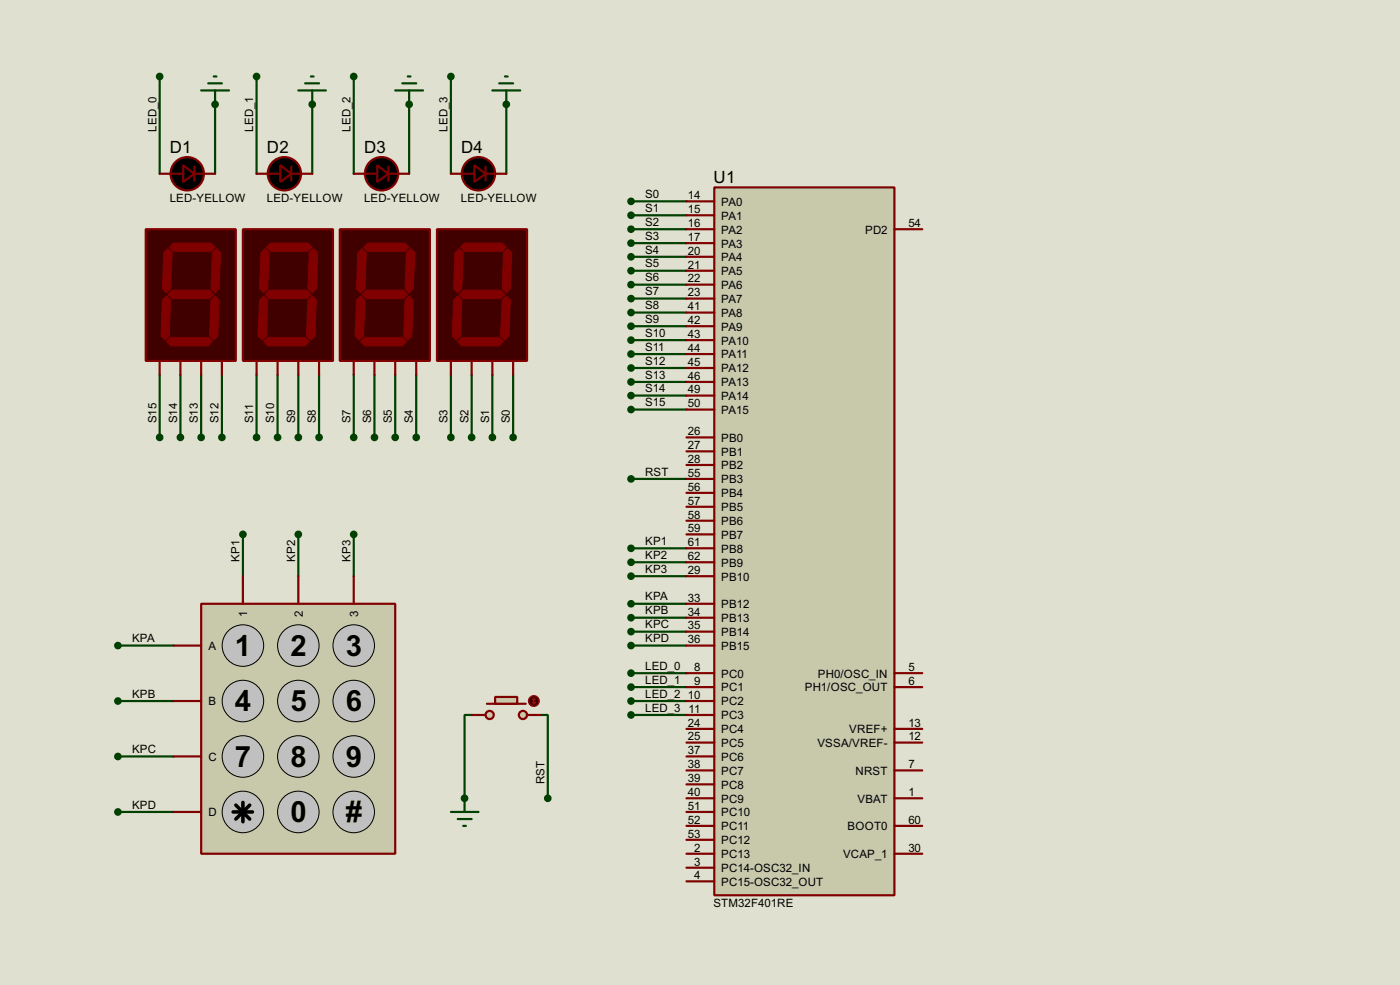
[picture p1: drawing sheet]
<svg xmlns="http://www.w3.org/2000/svg" width="256mm" height="180mm" viewBox="0 0 256 180" stroke-linecap="round" stroke-linejoin="round" font-family="sans-serif">
<path d="M0 0h256.5v180.3h-256.5z" fill="#e0e0d0"/>
<g fill="none" stroke="#004000" stroke-width=".4">
<path d="M115.6 36.9h10.2M115.6 39.4h10.2M115.6 42h10.2M115.6 44.5h10.2M115.6 47h10.2M29.3 68.6v11.5M33.1 68.6v11.5M36.9 68.6v11.5M40.7 68.6v11.5M47 68.6v11.5M50.9 68.6v11.5M54.7 68.6v11.5"/>
<path d="M58.5 68.6v11.5M64.8 68.6v11.5M68.6 68.6v11.5M72.4 68.6v11.5M76.3 68.6v11.5M82.6 68.6v11.5M86.4 68.6v11.5M90.2 68.6v11.5M94 68.6v11.5M44.5 97.8v7.7M54.7 97.8v7.7M64.8 97.8v7.7"/>
<path d="M21.6 118.2h10.2M21.6 138.5h10.2M21.6 128.3h10.2M86.4 130.9h-1.3v15.2M21.6 148.6h10.2"/>
</g>
<circle cx="85.1" cy="146.1" r=".2" fill="#004000"/>
<g fill="none" stroke="#004000" stroke-width=".4">
<path d="M39.4 19.1v12.7M115.6 49.6h10.2M115.6 52.1h10.2M115.6 54.7h10.2M115.6 57.2h10.2M115.6 59.7h10.2M115.6 62.3h10.2M115.6 64.8h10.2M115.6 75h10.2M115.6 72.4h10.2M115.6 69.9h10.2M115.6 67.4h10.2"/>
<path d="M115.6 87.7h10.2M115.6 118.2h10.2M115.6 115.6h10.2M115.6 113.1h10.2M115.6 110.5h10.2M115.6 105.5h10.2M115.6 102.9h10.2M115.6 100.4h10.2M99.1 130.9h1.3v15.2"/>
</g>
<circle cx="39.4" cy="19.1" r=".2" fill="#004000"/>
<path d="M57.2 19.1v12.7" fill="none" stroke="#004000" stroke-width=".4"/>
<circle cx="57.2" cy="19.1" r=".2" fill="#004000"/>
<path d="M75 19.1v12.7" fill="none" stroke="#004000" stroke-width=".4"/>
<circle cx="75" cy="19.1" r=".2" fill="#004000"/>
<path d="M92.8 19.1v12.7" fill="none" stroke="#004000" stroke-width=".4"/>
<circle cx="92.8" cy="19.1" r=".2" fill="#004000"/>
<path d="M29.3 14v17.8M47 14v17.8M64.8 14v17.8M82.6 14v17.8M115.6 123.2h10.2M115.6 125.8h10.2M115.6 128.3h10.2M115.6 130.9h10.2" fill="none" stroke="#004000" stroke-width=".4"/>
<path d="M36.9 110.5h35.5v45.8h-35.5z" fill="#c8c8aa" stroke="#800000" stroke-width=".4"/>
<g fill="#c0c0c0" stroke="#000" stroke-width=".18">
<circle cx="44.5" cy="118.2" r="3.8"/>
<circle cx="54.6" cy="118.2" r="3.8"/>
<circle cx="64.8" cy="118.2" r="3.8"/>
<circle cx="44.5" cy="128.3" r="3.8"/>
<circle cx="54.6" cy="128.3" r="3.8"/>
<circle cx="64.8" cy="128.3" r="3.8"/>
<circle cx="44.5" cy="138.5" r="3.8"/>
<circle cx="54.6" cy="138.5" r="3.8"/>
<circle cx="64.8" cy="138.5" r="3.8"/>
<circle cx="44.5" cy="148.6" r="3.8"/>
<circle cx="54.6" cy="148.6" r="3.8"/>
<circle cx="64.8" cy="148.6" r="3.8"/>
</g>
<path d="M42.7 148.6h3.6M43.2 147.4l2.6 2.5M44.5 146.9v3.5M45.8 147.4l-2.6 2.5" fill="none" stroke="#000" stroke-width=".65"/>
<path d="M31.8 118.2h5.1M44.5 105.5v5M54.7 105.5v5M64.8 105.5v5M31.8 128.3h5.1M31.8 138.5h5.1M31.8 148.6h5.1" fill="none" stroke="#800000" stroke-width=".4"/>
<path d="M26.7 42h16.5v24.1h-16.5z" fill="#400000" stroke="#800000" stroke-width=".4"/>
<g fill="#800000" stroke="#800000" stroke-width=".18">
<path d="M31 45.3l.8-.8h6.9l.7 .8-.7 .7h-6.9z" fill-rule="evenodd"/>
<path d="M38.9 46.3l.8-.8 .7 .8-.2 6.6-.8 .7-.7-.7z" fill-rule="evenodd"/>
<path d="M30.8 53.9l.8-.8h6.8l.8 .8-.8 .8h-6.8z" fill-rule="evenodd"/>
<path d="M30 46.3l.8-.8 .8 .8-.3 6.6-.8 .7-.7-.7z" fill-rule="evenodd"/>
<path d="M38.7 54.9l.7-.7 .8 .7-.3 6.6-.7 .8-.8-.8z" fill-rule="evenodd"/>
<path d="M30.5 62.5l.8-.7h6.9l.7 .7-.7 .8h-6.9z" fill-rule="evenodd"/>
<path d="M29.8 54.9l.7-.7 .8 .7-.3 6.6-.7 .8-.8-.8z" fill-rule="evenodd"/>
</g>
<path d="M29.3 66.1v2.5M33.1 66.1v2.5M36.9 66.1v2.5M40.7 66.1v2.5" fill="none" stroke="#800000" stroke-width=".4"/>
<path d="M44.5 42h16.5v24.1h-16.5z" fill="#400000" stroke="#800000" stroke-width=".4"/>
<g fill="#800000" stroke="#800000" stroke-width=".18">
<path d="M48.8 45.3l.8-.8h6.8l.8 .8-.8 .7h-6.8z" fill-rule="evenodd"/>
<path d="M56.7 46.3l.8-.8 .7 .8-.2 6.6-.8 .7-.8-.7z" fill-rule="evenodd"/>
<path d="M49.3 53.1h6.9l.8 .8-.8 .8h-6.9l-.7-.8z" fill-rule="evenodd"/>
<path d="M47.8 46.3l.8-.8 .7 .8-.2 6.6-.8 .7-.7-.7z" fill-rule="evenodd"/>
<path d="M56.4 54.9l.8-.7 .8 .7-.3 6.6-.7 .8-.8-.8z" fill-rule="evenodd"/>
<path d="M48.3 62.5l.8-.7h6.8l.8 .7-.8 .8h-6.8z" fill-rule="evenodd"/>
<path d="M47.6 54.9l.7-.7 .8 .7-.3 6.6-.7 .8-.8-.8z" fill-rule="evenodd"/>
</g>
<path d="M47 66.1v2.5M50.9 66.1v2.5M54.7 66.1v2.5M58.5 66.1v2.5" fill="none" stroke="#800000" stroke-width=".4"/>
<path d="M62.3 42h16.5v24.1h-16.5z" fill="#400000" stroke="#800000" stroke-width=".4"/>
<g fill="#800000" stroke="#800000" stroke-width=".18">
<path d="M66.6 45.3l.8-.8h6.8l.8 .8-.8 .7h-6.8z" fill-rule="evenodd"/>
<path d="M74.5 46.3l.7-.8 .8 .8-.3 6.6-.7 .7-.8-.7z" fill-rule="evenodd"/>
<path d="M67.1 53.1h6.9l.7 .8-.7 .8h-6.9l-.8-.8z" fill-rule="evenodd"/>
<path d="M65.6 46.3l.7-.8 .8 .8-.2 6.6-.8 .7-.8-.7z" fill-rule="evenodd"/>
<path d="M74.2 54.9l.8-.7 .7 .7-.2 6.6-.8 .8-.7-.8z" fill-rule="evenodd"/>
<path d="M66.1 62.5l.8-.7h6.8l.8 .7-.8 .8h-6.8z" fill-rule="evenodd"/>
<path d="M66.1 54.2l.8 .7-.3 6.6-.8 .8-.7-.8 .2-6.6z" fill-rule="evenodd"/>
</g>
<path d="M64.8 66.1v2.5M68.6 66.1v2.5M72.4 66.1v2.5M76.3 66.1v2.5" fill="none" stroke="#800000" stroke-width=".4"/>
<path d="M80.1 42h16.5v24.1h-16.5z" fill="#400000" stroke="#800000" stroke-width=".4"/>
<g fill="#800000" stroke="#800000" stroke-width=".18">
<path d="M84.4 45.3l.7-.8h6.9l.8 .8-.8 .7h-6.9z" fill-rule="evenodd"/>
<path d="M92.3 46.3l.7-.8 .8 .8-.3 6.6-.7 .7-.8-.7z" fill-rule="evenodd"/>
<path d="M84.9 53.1h6.8l.8 .8-.8 .8h-6.8l-.8-.8z" fill-rule="evenodd"/>
<path d="M83.4 46.3l.7-.8 .8 .8-.3 6.6-.7 .7-.8-.7z" fill-rule="evenodd"/>
<path d="M92 54.9l.8-.7 .7 .7-.2 6.6-.8 .8-.8-.8z" fill-rule="evenodd"/>
<path d="M83.9 62.5l.7-.7h6.9l.8 .7-.8 .8h-6.9z" fill-rule="evenodd"/>
<path d="M83.1 54.9l.8-.7 .7 .7-.2 6.6-.8 .8-.7-.8z" fill-rule="evenodd"/>
</g>
<path d="M82.6 66.1v2.5M86.4 66.1v2.5M90.2 66.1v2.5M94 66.1v2.5" fill="none" stroke="#800000" stroke-width=".4"/>
<g fill="#c8c8aa" stroke="#800000" stroke-width=".4">
<circle cx="95.8" cy="130.9" r=".75"/>
<circle cx="89.7" cy="130.9" r=".75"/>
</g>
<path d="M89.2 128.8h7.1" fill="none" stroke="#800000" stroke-width=".4"/>
<path d="M90.7 127.6h4.1v1.2h-4.1z" fill="#c8c8aa" stroke="#800000" stroke-width=".4"/>
<path d="M86.4 130.9h2.6M96.6 130.9h2.5" fill="none" stroke="#800000" stroke-width=".4"/>
<circle cx="97.8" cy="128.3" r="1" fill="#400000" stroke="#f00" stroke-width=".2"/>
<path d="M97.6 128.6l.2 .2M97.8 127.8v1M97.8 127.8l-.2 .3M97.8 127.8l.3 .3M98.1 128.6l-.3 .2" fill="none" stroke="#f00" stroke-width=".2"/>
<g fill="#004000" stroke="#004000" stroke-width=".4">
<circle cx="29.2" cy="80.1" r=".5"/>
<circle cx="33" cy="80.1" r=".5"/>
<circle cx="36.8" cy="80.1" r=".5"/>
<circle cx="40.6" cy="80.1" r=".5"/>
<circle cx="47" cy="80.1" r=".5"/>
<circle cx="50.8" cy="80.1" r=".5"/>
<circle cx="54.6" cy="80.1" r=".5"/>
<circle cx="58.4" cy="80.1" r=".5"/>
<circle cx="64.8" cy="80.1" r=".5"/>
<circle cx="68.6" cy="80.1" r=".5"/>
<circle cx="72.4" cy="80.1" r=".5"/>
<circle cx="76.2" cy="80.1" r=".5"/>
<circle cx="82.6" cy="80.1" r=".5"/>
<circle cx="86.4" cy="80.1" r=".5"/>
<circle cx="90.2" cy="80.1" r=".5"/>
<circle cx="94" cy="80.1" r=".5"/>
<circle cx="21.6" cy="148.6" r=".5"/>
<circle cx="21.6" cy="138.5" r=".5"/>
<circle cx="21.6" cy="128.3" r=".5"/>
<circle cx="21.6" cy="118.2" r=".5"/>
<circle cx="44.5" cy="97.8" r=".5"/>
<circle cx="54.6" cy="97.8" r=".5"/>
<circle cx="64.8" cy="97.8" r=".5"/>
</g>
<path d="M130.9 34.3h33v129.6h-33z" fill="#c8c8aa" stroke="#800000" stroke-width=".4"/>
<g fill="none" stroke="#800000" stroke-width=".4">
<path d="M29.3 31.8h4.3M35.6 30.5v2.6M35.6 31.8h3.8M47 31.8h4.4M53.4 31.8h3.8M53.4 30.5v2.6M64.8 31.8h4.3M71.2 31.8h3.8M71.2 30.5v2.6M82.6 31.8h4.3M89 31.8h3.8M89 30.5v2.6"/>
<path d="M125.8 36.9h5.1M125.8 39.4h5.1M125.8 42h5.1M125.8 44.5h5.1M125.8 47h5.1M125.8 49.6h5.1M125.8 52.1h5.1M125.8 54.7h5.1M125.8 57.2h5.1M125.8 59.7h5.1M163.9 42h5.1M125.8 62.3h5.1"/>
<path d="M125.8 64.8h5.1M125.8 67.4h5.1M125.8 69.9h5.1M125.8 72.4h5.1M125.8 75h5.1M125.8 80.1h5.1M125.8 82.6h5.1M125.8 85.1h5.1M125.8 87.7h5.1M125.8 90.2h5.1M125.8 92.8h5.1M125.8 95.3h5.1"/>
<path d="M125.8 97.8h5.1M125.8 100.4h5.1M125.8 102.9h5.1M125.8 105.5h5.1M125.8 110.5h5.1M125.8 113.1h5.1M125.8 115.6h5.1M125.8 118.2h5.1M125.8 125.8h5.1M125.8 128.3h5.1M125.8 123.2h5.1M125.8 133.4h5.1"/>
<path d="M125.8 135.9h5.1M125.8 130.9h5.1M125.8 138.5h5.1M163.9 125.8h5.1M163.9 123.2h5.1M163.9 133.4h5.1M163.9 135.9h5.1M125.8 151.2h5.1M125.8 141h5.1M125.8 143.6h5.1M125.8 148.6h5.1M125.8 146.1h5.1"/>
<path d="M125.8 153.7h5.1M125.8 156.3h5.1M125.8 158.8h5.1M163.9 151.2h5.1M163.9 141h5.1M163.9 146.1h5.1M163.9 156.3h5.1M125.8 161.3h5.1"/>
</g>
<g fill="#004000" stroke="#004000" stroke-width=".4">
<circle cx="115.6" cy="36.9" r=".5"/>
<circle cx="115.6" cy="39.4" r=".5"/>
<circle cx="115.6" cy="42" r=".5"/>
<circle cx="115.6" cy="44.5" r=".5"/>
<circle cx="115.6" cy="47" r=".5"/>
<circle cx="85.1" cy="146.1" r=".5"/>
<circle cx="100.3" cy="146.1" r=".5"/>
<circle cx="115.6" cy="118.2" r=".5"/>
<circle cx="115.6" cy="115.6" r=".5"/>
<circle cx="115.6" cy="113.1" r=".5"/>
<circle cx="115.6" cy="110.5" r=".5"/>
<circle cx="115.6" cy="105.5" r=".5"/>
<circle cx="115.6" cy="102.9" r=".5"/>
<circle cx="115.6" cy="100.4" r=".5"/>
<circle cx="115.6" cy="87.7" r=".5"/>
<circle cx="115.6" cy="49.6" r=".5"/>
<circle cx="115.6" cy="52.1" r=".5"/>
<circle cx="115.6" cy="54.7" r=".5"/>
<circle cx="115.6" cy="57.2" r=".5"/>
<circle cx="115.6" cy="59.7" r=".5"/>
<circle cx="115.6" cy="62.3" r=".5"/>
<circle cx="115.6" cy="64.8" r=".5"/>
<circle cx="115.6" cy="75" r=".5"/>
<circle cx="115.6" cy="72.4" r=".5"/>
<circle cx="115.6" cy="69.9" r=".5"/>
<circle cx="115.6" cy="67.4" r=".5"/>
<circle cx="39.4" cy="19.1" r=".5"/>
<circle cx="57.2" cy="19.1" r=".5"/>
<circle cx="74.9" cy="19.1" r=".5"/>
<circle cx="92.7" cy="19.1" r=".5"/>
<circle cx="29.2" cy="14" r=".5"/>
<circle cx="47" cy="14" r=".5"/>
<circle cx="64.8" cy="14" r=".5"/>
<circle cx="82.6" cy="14" r=".5"/>
<circle cx="115.6" cy="123.2" r=".5"/>
<circle cx="115.6" cy="125.8" r=".5"/>
<circle cx="115.6" cy="128.3" r=".5"/>
<circle cx="115.6" cy="130.9" r=".5"/>
</g>
<g fill="none" stroke="#004000" stroke-width=".4">
<path d="M36.9 16.6h5.1M38.2 15.3h2.5M39.2 14h.5M39.4 16.6v2.5M54.7 16.6h5M55.9 15.3h2.6M57 14h.5M57.2 16.6v2.5M72.4 16.6h5.1M73.7 15.3h2.6M74.7 14h.5M75 16.6v2.5"/>
<path d="M90.2 16.6h5.1M91.5 15.3h2.5M92.5 14h.5M92.8 16.6v2.5M82.6 148.6h5.1M83.9 149.9h2.5M84.9 151.2h.5M85.1 146.1v2.5"/>
</g>
<g fill="#000" stroke="#800000" stroke-width=".4">
<path d="M33.6 30.3l2 1.5-2 1.5zM51.4 30.3l2 1.5-2 1.5zM69.1 30.3l2.1 1.5-2.1 1.5zM86.9 30.3l2.1 1.5-2.1 1.5z"/>
<circle cx="34.3" cy="31.8" r="3.1"/>
<circle cx="52.1" cy="31.8" r="3.1"/>
<circle cx="69.9" cy="31.8" r="3.1"/>
<circle cx="87.6" cy="31.8" r="3.1"/>
</g>
<g font-size="6">
<text x="43.1" y="120.1">1</text>
<text x="53.2" y="120.1">2</text>
<text x="63.4" y="120.1">3</text>
<text x="43.1" y="130.2">4</text>
<text x="53.2" y="130.2">5</text>
<text x="63.4" y="130.2">6</text>
<text x="43.1" y="140.4">7</text>
<text x="53.2" y="140.4">8</text>
<text x="63.4" y="140.4">9</text>
<text x="53.2" y="150.5">0</text>
<text x="63.4" y="150.5">#</text>
</g>
<g font-size="3.5">
<text x="31.1" y="27.9">D1</text>
<text x="48.9" y="27.9">D2</text>
<text x="66.7" y="27.9">D3</text>
<text x="84.5" y="27.9">D4</text>
<text x="130.7" y="33.5">U1</text>
</g>
<g font-size="2.4">
<text x="28.7" y="24.1" transform="rotate(-90 28.7 24.1)">LED_0</text>
<text x="46.4" y="24.1" transform="rotate(-90 46.4 24.1)">LED_1</text>
<text x="64.2" y="24.1" transform="rotate(-90 64.2 24.1)">LED_2</text>
<text x="82" y="24.1" transform="rotate(-90 82 24.1)">LED_3</text>
<text x="31.1" y="37">LED-YELLOW</text>
<text x="48.9" y="37">LED-YELLOW</text>
<text x="66.7" y="37">LED-YELLOW</text>
<text x="84.4" y="37">LED-YELLOW</text>
<text x="118.2" y="36.3">S0</text>
<text x="118.2" y="38.8">S1</text>
<text x="118.2" y="41.3">S2</text>
<text x="126" y="36.5">14</text>
<text x="126" y="41.6">16</text>
<text x="126" y="39">15</text>
<text x="132.1" y="37.7">PA0</text>
<text x="132.1" y="40.2">PA1</text>
<text x="166.4" y="41.6">54</text>
<text x="118.2" y="43.9">S3</text>
<text x="118.2" y="46.4">S4</text>
<text x="126" y="44.1">17</text>
<text x="126" y="46.6">20</text>
<text x="132.1" y="42.7">PA2</text>
<text x="132.1" y="45.3">PA3</text>
<text x="132.1" y="47.8">PA4</text>
<text x="158.5" y="42.7">PD2</text>
<text x="118.2" y="49">S5</text>
<text x="118.2" y="51.5">S6</text>
<text x="126" y="49.2">21</text>
<text x="126" y="51.7">22</text>
<text x="132.1" y="50.4">PA5</text>
<text x="132.1" y="52.9">PA6</text>
<text x="118.2" y="54">S7</text>
<text x="118.2" y="56.6">S8</text>
<text x="118.2" y="59.1">S9</text>
<text x="126" y="54.3">23</text>
<text x="126" y="56.8">41</text>
<text x="126" y="59.3">42</text>
<text x="132.1" y="55.4">PA7</text>
<text x="132.1" y="58">PA8</text>
<text x="118.2" y="61.7">S10</text>
<text x="118.2" y="64.2">S11</text>
<text x="126" y="61.9">43</text>
<text x="126" y="64.4">44</text>
<text x="132.1" y="60.5">PA9</text>
<text x="132.1" y="63.1">PA10</text>
<text x="132.1" y="65.6">PA11</text>
<text x="118.2" y="71.8">S14</text>
<text x="118.2" y="69.3">S13</text>
<text x="118.2" y="66.7">S12</text>
<text x="126" y="67">45</text>
<text x="126" y="69.5">46</text>
<text x="126" y="72">49</text>
<text x="132.1" y="68.1">PA12</text>
<text x="132.1" y="70.7">PA13</text>
<text x="28.7" y="77.5" transform="rotate(-90 28.7 77.5)">S15</text>
<text x="32.5" y="77.5" transform="rotate(-90 32.5 77.5)">S14</text>
<text x="36.2" y="77.5" transform="rotate(-90 36.2 77.5)">S13</text>
<text x="40" y="77.5" transform="rotate(-90 40 77.5)">S12</text>
<text x="46.4" y="77.5" transform="rotate(-90 46.4 77.5)">S11</text>
<text x="50.3" y="77.5" transform="rotate(-90 50.3 77.5)">S10</text>
<text x="54.1" y="77.5" transform="rotate(-90 54.1 77.5)">S9</text>
<text x="57.9" y="77.5" transform="rotate(-90 57.9 77.5)">S8</text>
<text x="64.2" y="77.5" transform="rotate(-90 64.2 77.5)">S7</text>
<text x="68" y="77.5" transform="rotate(-90 68 77.5)">S6</text>
<text x="71.8" y="77.5" transform="rotate(-90 71.8 77.5)">S5</text>
<text x="75.7" y="77.5" transform="rotate(-90 75.7 77.5)">S4</text>
<text x="82" y="77.5" transform="rotate(-90 82 77.5)">S3</text>
<text x="85.8" y="77.5" transform="rotate(-90 85.8 77.5)">S2</text>
<text x="89.6" y="77.5" transform="rotate(-90 89.6 77.5)">S1</text>
<text x="93.4" y="77.5" transform="rotate(-90 93.4 77.5)">S0</text>
<text x="118.2" y="74.4">S15</text>
<text x="126" y="74.6">50</text>
<text x="132.1" y="73.2">PA14</text>
<text x="132.1" y="75.8">PA15</text>
<text x="126" y="79.7">26</text>
<text x="126" y="82.2">27</text>
<text x="132.1" y="80.8">PB0</text>
<text x="132.1" y="83.4">PB1</text>
<text x="118.2" y="87.1">RST</text>
<text x="126" y="84.7">28</text>
<text x="126" y="87.3">55</text>
<text x="126" y="89.8">56</text>
<text x="132.1" y="85.9">PB2</text>
<text x="132.1" y="88.5">PB3</text>
<text x="126" y="92.4">57</text>
<text x="126" y="94.9">58</text>
<text x="132.1" y="91">PB4</text>
<text x="132.1" y="93.6">PB5</text>
<text x="118.2" y="99.8">KP1</text>
<text x="126" y="100">61</text>
<text x="126" y="97.4">59</text>
<text x="132.1" y="101.2">PB8</text>
<text x="132.1" y="96.1">PB6</text>
<text x="132.1" y="98.6">PB7</text>
<text x="43.9" y="102.9" transform="rotate(-90 43.9 102.9)">KP1</text>
<text x="54.1" y="102.9" transform="rotate(-90 54.1 102.9)">KP2</text>
<text x="64.2" y="102.9" transform="rotate(-90 64.2 102.9)">KP3</text>
<text x="118.2" y="104.9">KP3</text>
<text x="118.2" y="102.3">KP2</text>
<text x="126" y="102.5">62</text>
<text x="126" y="105.1">29</text>
<text x="132.1" y="103.7">PB9</text>
<text x="132.1" y="106.3">PB10</text>
<text x="45.3" y="113" transform="rotate(-90 45.3 113)">1</text>
<text x="55.5" y="113" transform="rotate(-90 55.5 113)">2</text>
<text x="65.6" y="113" transform="rotate(-90 65.6 113)">3</text>
<text x="118.2" y="112.5">KPB</text>
<text x="118.2" y="109.9">KPA</text>
<text x="126" y="110.1">33</text>
<text x="126" y="112.7">34</text>
<text x="132.1" y="111.3">PB12</text>
<text x="132.1" y="113.9">PB13</text>
<text x="24.2" y="117.6">KPA</text>
<text x="38.2" y="119">A</text>
<text x="118.2" y="117.6">KPD</text>
<text x="118.2" y="115">KPC</text>
<text x="126" y="115.2">35</text>
<text x="126" y="117.8">36</text>
<text x="132.1" y="116.4">PB14</text>
<text x="132.1" y="119">PB15</text>
<text x="118.2" y="122.6">LED_0</text>
<text x="118.2" y="125.2">LED_1</text>
<text x="127.2" y="125.4">9</text>
<text x="127.2" y="122.8">8</text>
<text x="132.1" y="124">PC0</text>
<text x="149.8" y="124">PH0/OSC_IN</text>
<text x="166.4" y="125.4">6</text>
<text x="166.4" y="122.8">5</text>
<text x="24.2" y="127.7">KPB</text>
<text x="38.2" y="129.1">B</text>
<text x="118.2" y="127.7">LED_2</text>
<text x="118.2" y="130.3">LED_3</text>
<text x="126" y="127.9">10</text>
<text x="126.2" y="130.5">11</text>
<text x="132.1" y="126.6">PC1</text>
<text x="132.1" y="129.1">PC2</text>
<text x="132.1" y="131.7">PC3</text>
<text x="147.4" y="126.6">PH1/OSC_OUT</text>
<text x="24.2" y="137.9">KPC</text>
<text x="126" y="133">24</text>
<text x="126" y="135.5">25</text>
<text x="132.1" y="134.2">PC4</text>
<text x="132.1" y="136.7">PC5</text>
<text x="149.7" y="136.7">VSSA/VREF-</text>
<text x="155.6" y="134.2">VREF+</text>
<text x="166.4" y="133">13</text>
<text x="166.4" y="135.5">12</text>
<text x="38.2" y="139.3">C</text>
<text x="99.8" y="143.5" transform="rotate(-90 99.8 143.5)">RST</text>
<text x="126" y="140.6">38</text>
<text x="126" y="143.2">39</text>
<text x="126" y="138.1">37</text>
<text x="132.1" y="141.8">PC7</text>
<text x="132.1" y="139.3">PC6</text>
<text x="156.7" y="141.8">NRST</text>
<text x="166.4" y="140.6">7</text>
<text x="24.2" y="148">KPD</text>
<text x="38.2" y="149.4">D</text>
<text x="126" y="148.2">51</text>
<text x="126" y="145.7">40</text>
<text x="132.1" y="144.4">PC8</text>
<text x="132.1" y="149.4">PC10</text>
<text x="132.1" y="146.9">PC9</text>
<text x="157.1" y="146.9">VBAT</text>
<text x="166.4" y="145.7">1</text>
<text x="126" y="150.8">52</text>
<text x="126" y="153.3">53</text>
<text x="127.2" y="155.9">2</text>
<text x="132.1" y="152">PC11</text>
<text x="132.1" y="154.5">PC12</text>
<text x="155.3" y="152">BOOT0</text>
<text x="166.4" y="150.8">60</text>
<text x="166.4" y="155.9">30</text>
<text x="127.2" y="158.4">3</text>
<text x="127.2" y="160.9">4</text>
<text x="132.1" y="157.1">PC13</text>
<text x="132.1" y="159.6">PC14-OSC32_IN</text>
<text x="154.4" y="157.1">VCAP_1</text>
<text x="130.7" y="166.1">STM32F401RE</text>
<text x="132.1" y="162.1">PC15-OSC32_OUT</text>
</g>
</svg>
